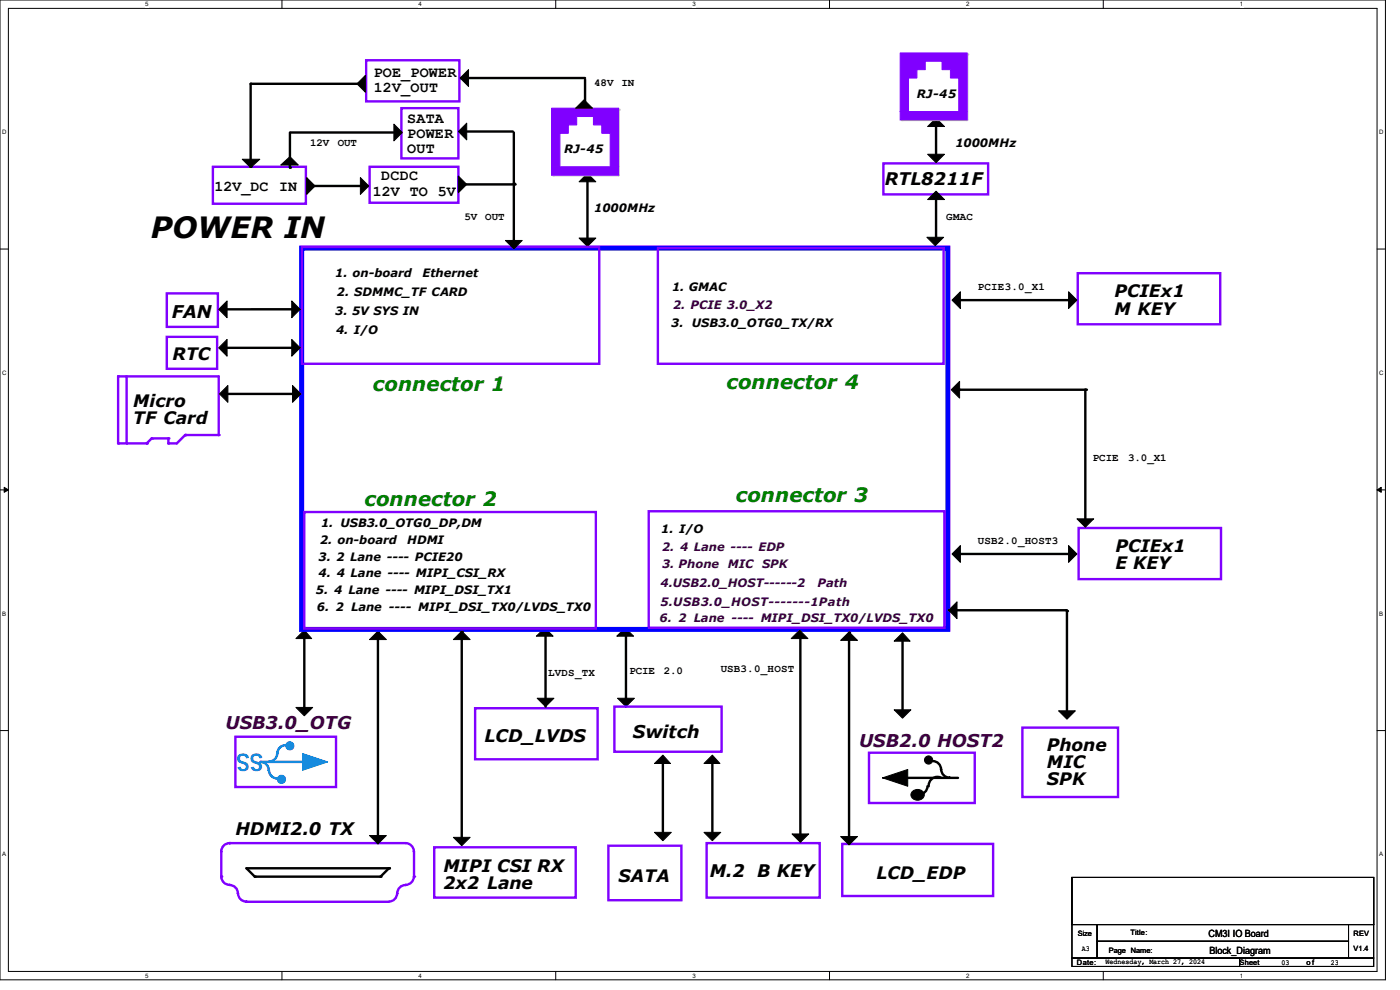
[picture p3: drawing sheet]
<svg xmlns="http://www.w3.org/2000/svg" width="297mm" height="210mm" viewBox="0 0 297 210" stroke-linecap="round" stroke-linejoin="round" font-family="sans-serif">
<path d="M0 0h293.9v207.9h-293.9zM1.8 1.8h290.3v204.3h-290.3z" fill="none" stroke="#000" stroke-width=".21"/>
<g fill="#fff">
<path d="M30.8 .2h.7v1.4h-.7z"/>
<path d="M30.8 206.2h.7v1.4h-.7z"/>
</g>
<path d="M59.8 0v1.8M59.8 206.1v1.8" fill="none" stroke="#000" stroke-width=".21"/>
<g fill="#fff">
<path d="M88.8 .2h.7v1.4h-.7z"/>
<path d="M88.8 206.2h.7v1.4h-.7z"/>
</g>
<path d="M117.9 0v1.8M117.9 206.1v1.8" fill="none" stroke="#000" stroke-width=".21"/>
<g fill="#fff">
<path d="M146.9 .2h.7v1.4h-.7z"/>
<path d="M146.9 206.2h.7v1.4h-.7z"/>
</g>
<path d="M176 0v1.8M176 206.1v1.8" fill="none" stroke="#000" stroke-width=".21"/>
<g fill="#fff">
<path d="M205 .2h.7v1.4h-.7z"/>
<path d="M205 206.2h.7v1.4h-.7z"/>
</g>
<path d="M234.1 0v1.8M234.1 206.1v1.8" fill="none" stroke="#000" stroke-width=".21"/>
<g fill="#fff">
<path d="M263.1 .2h.6v1.4h-.6z"/>
<path d="M263.1 206.2h.6v1.4h-.6z"/>
<path d="M.5 27.3h.9v1.4h-.9z"/>
<path d="M292.6 27.3h.9v1.4h-.9z"/>
<path d="M.5 78.4h.9v1.4h-.9z"/>
<path d="M292.6 78.4h.9v1.4h-.9z"/>
</g>
<path d="M0 52.8h1.8M292.1 52.8h1.8" fill="none" stroke="#000" stroke-width=".21"/>
<g fill="#fff">
<path d="M.5 129.5h.8v1.4h-.8z"/>
<path d="M292.6 129.5h.8v1.4h-.8z"/>
</g>
<path d="M0 103.9h1.8M292.1 103.9h1.8" fill="none" stroke="#000" stroke-width=".21"/>
<path d="M.9 103.4l.9 .5-.9 .5zM292.1 103.9l.9-.5v1z" fill="#000" stroke="#000" stroke-width=".21"/>
<g fill="#fff">
<path d="M.5 180.5h.8v1.4h-.8z"/>
<path d="M292.6 180.5h.8v1.4h-.8z"/>
</g>
<path d="M0 155h1.8M292.1 155h1.8" fill="none" stroke="#000" stroke-width=".21"/>
<path d="M48.7 178.9a1.76 1.76 0 0 0-1.8 1.7v5.4" fill="none" stroke="#8000ff" stroke-width=".51"/>
<circle cx="46.9" cy="186" r=".25" fill="#8000ff"/>
<path d="M48.7 178.9h37.4" fill="none" stroke="#8000ff" stroke-width=".51"/>
<circle cx="48.7" cy="178.9" r=".25" fill="#8000ff"/>
<path d="M46.9 186a1.76 1.76 0 0 0 1.8 1.7M48.7 187.7a1.76 1.76 0 0 1 1.8 1.8M50.5 189.5a1.76 1.76 0 0 0 1.8 1.8M52.3 191.3h30.2" fill="none" stroke="#8000ff" stroke-width=".51"/>
<circle cx="52.3" cy="191.3" r=".25" fill="#8000ff"/>
<path d="M86.1 178.9a1.76 1.76 0 0 1 1.7 1.7M87.8 180.6v5.4" fill="none" stroke="#8000ff" stroke-width=".51"/>
<circle cx="87.8" cy="186" r=".25" fill="#8000ff"/>
<path d="M45.2 35.4h19.7v7.8h-19.7zM85.2 22.9h12v10.7h-12zM35.4 71.5h10.7v6.7h-10.7zM50 156.3h21.3v10.7h-21.3zM100.8 150.2h26v10.9h-26zM92.1 179.7h30v10.7h-30zM84.2 189.5a1.76 1.76 0 0 1-1.7 1.8M86.1 187.7a1.76 1.76 0 0 0-1.8 1.8M87.8 186a1.76 1.76 0 0 1-1.7 1.7" fill="none" stroke="#8000ff" stroke-width=".51"/>
<path d="M124.1 16.9v5.7M98 39.1h11.2M124.6 38.2v13M64.6 134.8v15.6M80.2 134.1v44.8M115.7 134.2v15.7M132.8 134.2v15.7M52.3 184.2h30.2l-1.8 1.8h-26.6z" fill="none" stroke="#000" stroke-width=".51"/>
<g fill="#000">
<circle cx="109.2" cy="39.1" r=".25"/>
<circle cx="124.1" cy="22.6" r=".25"/>
<circle cx="124.6" cy="51.2" r=".25"/>
<circle cx="64.6" cy="134.8" r=".25"/>
<circle cx="80.2" cy="134.1" r=".25"/>
<circle cx="115.7" cy="134.2" r=".25"/>
<circle cx="132.8" cy="134.2" r=".25"/>
<circle cx="54.1" cy="186" r=".25"/>
<circle cx="80.7" cy="186" r=".25"/>
<circle cx="82.5" cy="184.2" r=".25"/>
</g>
<g fill="#000" stroke="#000" stroke-width=".21">
<path d="M124.6 36.8l1.8 1.8h-3.5z" fill-rule="evenodd"/>
<path d="M122.9 50.5h3.5l-1.8 1.8z" fill-rule="evenodd"/>
<path d="M64.6 133.7l1.5 1.8h-3.3z" fill-rule="evenodd"/>
<path d="M80.2 133.9l1.8 1.8h-3.6z" fill-rule="evenodd"/>
<path d="M115.6 133.2l1.7 1.8h-3.5z" fill-rule="evenodd"/>
<path d="M132.6 133.2l1.8 1.8h-3.5z" fill-rule="evenodd"/>
<path d="M114 148.1h3.5l-1.8 1.8z" fill-rule="evenodd"/>
<path d="M131 148.1h3.6l-1.8 1.8z" fill-rule="evenodd"/>
<path d="M78.4 177.2h3.6l-1.8 1.8z" fill-rule="evenodd"/>
</g>
<path d="M60.6 158.1a1.76 1.76 0 0 0-1.8 1.8 1.76 1.76 0 0 1-1.7 1.7M57.1 163.4a1.76 1.76 0 0 0 1.7 1.7M64.2 161.6h-8.9a1.76 1.76 0 0 1 1.7 1.8" fill="none" stroke="#0080ff" stroke-width=".51"/>
<circle cx="64.2" cy="161.6" r=".25" fill="#0080ff"/>
<g fill="#0080ff" stroke="#0080ff" stroke-width=".21">
<path d="M64.2 159.9l5.3 1.7h-1.8h1.8l-5.3 1.8z" fill-rule="evenodd"/>
<circle cx="61.5" cy="158.2" r=".87"/>
<circle cx="59.7" cy="165.3" r=".87"/>
</g>
<path d="M64 52.6h137.1v80.9h-137.1z" fill="none" stroke="#00f" stroke-width="1.1"/>
<path d="M64 52.5h63.1v24.7h-63.1zM64.6 108.6h61.8v24.7h-61.8z" fill="none" stroke="#8000ff" stroke-width=".51"/>
<path d="M117.3 37.2h13.9" fill="none" stroke="#c0c0c0" stroke-width=".51"/>
<circle cx="117.3" cy="37.2" r=".25" fill="#c0c0c0"/>
<path d="M131.2 23.3v13.9" fill="none" stroke="#c0c0c0" stroke-width=".51"/>
<circle cx="131.2" cy="23.3" r=".25" fill="#c0c0c0"/>
<g fill="#8000ff" stroke="#8000ff" stroke-width=".21">
<path d="M117 35.4h14.2v1.8h-14.2z" fill-rule="evenodd"/>
<path d="M117 22.9h14.2v12.5h-1.7v-7.1h-1.8v-1.8h-1.8v-1.8h-3.6v1.8h-1.7v1.8h-1.8v7.1h-1.8z" fill-rule="evenodd"/>
</g>
<path d="M39.3 92.3h7.1" fill="none" stroke="#8000ff" stroke-width=".51"/>
<circle cx="39.3" cy="92.3" r=".25" fill="#8000ff"/>
<path d="M39.3 92.3l-1.8 1.8" fill="none" stroke="#8000ff" stroke-width=".51"/>
<circle cx="39.3" cy="92.3" r=".25" fill="#8000ff"/>
<path d="M35.7 94.1h1.8" fill="none" stroke="#8000ff" stroke-width=".51"/>
<circle cx="35.7" cy="94.1" r=".25" fill="#8000ff"/>
<path d="M35.7 93v1.1" fill="none" stroke="#8000ff" stroke-width=".51"/>
<circle cx="35.7" cy="93" r=".25" fill="#8000ff"/>
<path d="M32.2 93h3.5" fill="none" stroke="#8000ff" stroke-width=".51"/>
<circle cx="32.2" cy="93" r=".25" fill="#8000ff"/>
<path d="M32.2 93l-1.1 1.1" fill="none" stroke="#8000ff" stroke-width=".51"/>
<circle cx="31.1" cy="94.1" r=".25" fill="#8000ff"/>
<path d="M25.1 94.1h6" fill="none" stroke="#8000ff" stroke-width=".51"/>
<circle cx="31.1" cy="94.1" r=".25" fill="#8000ff"/>
<path d="M25.1 79.8v14.3" fill="none" stroke="#8000ff" stroke-width=".51"/>
<circle cx="25.1" cy="94.1" r=".25" fill="#8000ff"/>
<path d="M46.4 79.8v12.5" fill="none" stroke="#8000ff" stroke-width=".51"/>
<circle cx="46.4" cy="92.3" r=".25" fill="#8000ff"/>
<path d="M25.1 79.8h21.3" fill="none" stroke="#8000ff" stroke-width=".51"/>
<circle cx="25.1" cy="79.8" r=".25" fill="#8000ff"/>
<path d="M26.8 79.8v14.3" fill="none" stroke="#8000ff" stroke-width=".51"/>
<circle cx="26.8" cy="94.1" r=".25" fill="#8000ff"/>
<g fill="#000" stroke="#000" stroke-width=".21">
<path d="M76.5 37.7l1.7 1.8-1.7 1.7z" fill-rule="evenodd"/>
<path d="M83.6 26.3l1.7 1.8-1.7 1.8z" fill-rule="evenodd"/>
<path d="M198.6 25.1l1.8 1.7h-3.6z" fill-rule="evenodd"/>
<path d="M107.2 51h3.6l-1.8 1.8z" fill-rule="evenodd"/>
<path d="M202 63.7l1.8-1.8v3.5z" fill-rule="evenodd"/>
<path d="M226.7 61.9l1.8 1.8-1.8 1.7z" fill-rule="evenodd"/>
<path d="M201.8 82.7l1.8-1.8v3.6z" fill-rule="evenodd"/>
<path d="M202 117.5l1.8-1.8v3.6z" fill-rule="evenodd"/>
<path d="M226.7 115.7l1.8 1.8-1.8 1.8z" fill-rule="evenodd"/>
<path d="M228.5 110.1h3.5l-1.7 1.7z" fill-rule="evenodd"/>
<path d="M98 133.9l1.7 1.8h-3.5z" fill-rule="evenodd"/>
<path d="M169.6 133.7l1.8 1.8h-3.5z" fill-rule="evenodd"/>
<path d="M180.1 134.1l1.8 1.7h-3.5z" fill-rule="evenodd"/>
<path d="M191.5 134.2l1.6 1.8h-3.4z" fill-rule="evenodd"/>
<path d="M62.8 150.1h3.5l-1.7 1.7z" fill-rule="evenodd"/>
<path d="M189.7 150.6h3.6l-1.8 1.8z" fill-rule="evenodd"/>
<path d="M224.6 150.8h3.5l-1.7 1.8z" fill-rule="evenodd"/>
<path d="M96.2 177.6h3.5l-1.7 1.8z" fill-rule="evenodd"/>
<path d="M178.4 177.5h3.5l-1.8 1.7z" fill-rule="evenodd"/>
<path d="M187.2 165l5.4-1.8v3.6l-5.4-1.8h1.8z" fill-rule="evenodd"/>
<path d="M193.5 167.9a1.49 1.49 0 0 1 2.6 .7 1.45 1.45 0 0 1-1.4 1.2 1.45 1.45 0 0 1-1.4-1.2z" fill-rule="evenodd"/>
<circle cx="197" cy="161.2" r=".87"/>
</g>
<path d="M78.4 35.4h18.8v7.6h-18.8zM187.4 34.7h22.2v6.5h-22.2zM139.6 52.6h60.6v24.6h-60.6zM228.6 58h30.3v10.8h-30.3zM137.6 108.5h62.8v24.7h-62.8zM228.8 112h30.2v10.9h-30.2zM184.4 159.7h22.4v10.6h-22.4zM216.9 154.3h20.3v14.8h-20.3zM149.9 178.9h24v11.5h-24zM178.7 179h32v11.1h-32z" fill="none" stroke="#8000ff" stroke-width=".51"/>
<g fill="none" stroke="#000" stroke-width=".51">
<path d="M97.6 16.6h26.5M61.7 28.1h23.1M66.5 39.5h10.5M109 28.1v10.8M203 63.7h24.9M203.4 82.7h27.2M230.3 82.7v28.8M203 117.5h24.9M98 134.1v44.8M169.8 134.8v43.6M180.1 134.2v44.8M191.5 135.3v15.7"/>
<path d="M226.4 129.6v21.5M189 165h14.2M196.8 166.8a1.76 1.76 0 0 1-1.8 1.7M197.9 161.5a1.76 1.76 0 0 1 1.7 1.7M199.6 164.9a1.84 1.84 0 0 0-2.6 1.9M199.7 163.2a1.76 1.76 0 0 0 1.8 1.8"/>
</g>
<g fill="#000">
<circle cx="97.6" cy="16.6" r=".25"/>
<circle cx="77" cy="39.5" r=".25"/>
<circle cx="84.8" cy="28.1" r=".25"/>
<circle cx="109" cy="38.9" r=".25"/>
<circle cx="227.9" cy="63.7" r=".25"/>
<circle cx="203.4" cy="82.7" r=".25"/>
<circle cx="230.3" cy="82.7" r=".25"/>
<circle cx="227.9" cy="117.5" r=".25"/>
<circle cx="98" cy="134.1" r=".25"/>
<circle cx="169.8" cy="134.8" r=".25"/>
<circle cx="180.1" cy="134.2" r=".25"/>
<circle cx="191.5" cy="135.3" r=".25"/>
<circle cx="226.4" cy="129.6" r=".25"/>
<circle cx="189" cy="165" r=".25"/>
</g>
<path d="M191.3 25.4h13.9" fill="none" stroke="#c0c0c0" stroke-width=".51"/>
<circle cx="191.3" cy="25.4" r=".25" fill="#c0c0c0"/>
<path d="M205.2 11.6v13.8" fill="none" stroke="#c0c0c0" stroke-width=".51"/>
<circle cx="205.2" cy="11.6" r=".25" fill="#c0c0c0"/>
<g fill="#8000ff" stroke="#8000ff" stroke-width=".21">
<path d="M191 23.7h14.2v1.7h-14.2z" fill-rule="evenodd"/>
<path d="M191 11.2h14.2v12.5h-1.8v-7.1h-1.8v-1.8h-1.7v-1.8h-3.6v1.8h-1.8v1.8h-1.8v7.1h-1.7z" fill-rule="evenodd"/>
</g>
<g fill="none" stroke="#000" stroke-width=".51">
<path d="M53.2 17.8h23.8M53.2 17.9v17.5M61.5 28.1v7.5M97.8 27.9h11M109 39.1v12.5M198.6 26v7.8M198.6 42.1v9.1M47.5 73.8h14.6M47.5 65.6h14.6M47.7 83.6h14.5M201.3 129.5h24.8M140.6 161.2v15.7"/>
<path d="M151.1 161.2v15.7"/>
</g>
<g fill="#000">
<circle cx="53.2" cy="17.8" r=".25"/>
<circle cx="53.2" cy="35.4" r=".25"/>
<circle cx="61.5" cy="35.6" r=".25"/>
<circle cx="97.8" cy="27.9" r=".25"/>
<circle cx="198.6" cy="33.8" r=".25"/>
<circle cx="109" cy="51.6" r=".25"/>
<circle cx="198.6" cy="51.2" r=".25"/>
<circle cx="62.1" cy="65.6" r=".25"/>
<circle cx="62.1" cy="73.8" r=".25"/>
<circle cx="62.2" cy="83.6" r=".25"/>
<circle cx="226.1" cy="129.5" r=".25"/>
<circle cx="140.6" cy="161.2" r=".25"/>
<circle cx="151.1" cy="161.2" r=".25"/>
</g>
<g fill="#000" stroke="#000" stroke-width=".21">
<path d="M75.7 17.8l1.8-1.8v3.6z" fill-rule="evenodd"/>
<path d="M99.4 14.8v3.5l-1.8-1.7z" fill-rule="evenodd"/>
<path d="M51.4 33.8h3.7l-1.9 1.8z" fill-rule="evenodd"/>
<path d="M59.6 35l1.9-1.8 1.8 1.8z" fill-rule="evenodd"/>
<path d="M65.1 37.7l1.7 1.8-1.7 1.7z" fill-rule="evenodd"/>
<path d="M99 26.1v3.6l-1.8-1.8z" fill-rule="evenodd"/>
<path d="M97.2 37.3l1.8 1.8-1.8 1.8z" fill-rule="evenodd"/>
<path d="M123.9 21.2l1.8 1.7h-3.6z" fill-rule="evenodd"/>
<path d="M196.8 32.7h3.6l-1.8 1.8z" fill-rule="evenodd"/>
<path d="M196.6 50.3h3.6l-1.8 1.8z" fill-rule="evenodd"/>
<path d="M198.6 40.6l1.8 1.7h-3.6z" fill-rule="evenodd"/>
<path d="M48.2 72v3.6l-1.8-1.8z" fill-rule="evenodd"/>
<path d="M48.2 63.8v3.6l-1.8-1.8z" fill-rule="evenodd"/>
<path d="M53.3 73.8h10.4l-1.8 1.8v-3.6l1.8 1.8z" fill-rule="evenodd"/>
<path d="M53.3 65.6h10.4l-1.8 1.8v-3.6l1.8 1.8z" fill-rule="evenodd"/>
<path d="M46.6 83.6l1.7-1.8v3.5z" fill-rule="evenodd"/>
<path d="M53.5 83.6h10.3l-1.7 1.7v-3.5l1.7 1.8z" fill-rule="evenodd"/>
<path d="M203 127.7v3.5l-1.7-1.7z" fill-rule="evenodd"/>
<path d="M138.9 162l1.7-1.8 1.6 1.8z" fill-rule="evenodd"/>
<path d="M138.9 176.6h3.5l-1.8 1.8z" fill-rule="evenodd"/>
<path d="M149.4 162l1.7-1.8 1.6 1.8z" fill-rule="evenodd"/>
<path d="M149.4 176.6h3.5l-1.8 1.8z" fill-rule="evenodd"/>
<path d="M168 176.9h3.6l-1.8 1.8z" fill-rule="evenodd"/>
</g>
<path d="M77.7 12.8h19.8v8.7h-19.8zM35.4 62.2h10.8v7.1h-10.8zM130.3 149.9h22.8v9.6h-22.8zM129.1 179.4h15.5v11.6h-15.5z" fill="none" stroke="#8000ff" stroke-width=".51"/>
<path d="M227.4 186.1h64v10h-64zM227.4 196.1h5.3v7.1h-5.3zM232.7 196.1h53.4v3.6h-53.4zM232.7 199.7h53.4v3.5h-53.4zM286.1 196.1h5.3v7.1h-5.3zM227.4 203.2h35.6v1.8h-35.6zM263 203.2h28.4v1.8h-28.4z" fill="none" stroke="#000" stroke-width=".21"/>
<text font-size="6.2" x="32" y="50.5">POWER IN</text>
<text font-size="5.1" fill="#0080ff" x="55.8" y="160.1" transform="rotate(-180 55.8 160.1)">SS</text>
<g font-size="4.2" fill="#008000">
<text x="79.1" y="83">connector 1</text>
<text x="154.1" y="82.6">connector 4</text>
<text x="77.3" y="107.3">connector 2</text>
<text x="156.1" y="106.4">connector 3</text>
</g>
<g font-size="3.7">
<text x="187.7" y="39.3">RTL8211F</text>
<text x="36.4" y="67.6">FAN</text>
<text x="102.8" y="157.4">LCD_LVDS</text>
<text x="134.2" y="156.5">Switch</text>
<text x="50" y="177.1">HDMI2.0 TX</text>
<text x="150.6" y="186.1">M.2</text>
<text x="160.6" y="186.1">B KEY</text>
</g>
<g font-size="3.7" fill="#400040">
<text x="47.8" y="154.7">USB3.0_OTG</text>
<text x="182.2" y="158.4">USB2.0 HOST2</text>
</g>
<g font-size="3.6">
<text x="236.5" y="63.1">PCIEx1</text>
<text x="236.5" y="66.7">M KEY</text>
<text x="36.6" y="76.4">RTC</text>
<text x="28.3" y="86.4">Micro</text>
<text x="28.3" y="90">TF Card</text>
<text x="236.6" y="117.1">PCIEx1</text>
<text x="236.6" y="120.8">E KEY</text>
<text x="222.1" y="159.3">Phone</text>
<text x="222.1" y="162.9">MIC</text>
<text x="222.1" y="166.5">SPK</text>
<text x="94.1" y="185">MIPI CSI RX</text>
<text x="94.1" y="188.7">2x2 Lane</text>
<text x="131.2" y="187.2">SATA</text>
<text x="186" y="186.5">LCD_EDP</text>
</g>
<g font-size="3.2">
<text x="79.3" y="16.3">POE_POWER</text>
<text x="79.3" y="19.5">12V_OUT</text>
<text x="86.4" y="26.1">SATA</text>
<text x="86.4" y="29.3">POWER</text>
<text x="86.4" y="32.4">OUT</text>
<text x="45.5" y="40.5">12V_DC</text>
<text x="59.3" y="40.5">IN</text>
<text x="79.1" y="41.6">12V TO 5V</text>
<text x="80.9" y="38.2">DCDC</text>
</g>
<g font-size="2.5">
<text x="194.5" y="20.8">RJ-45</text>
<text x="119.7" y="32.6">RJ-45</text>
<text x="202.7" y="31.1">1000MHz</text>
<text x="126.1" y="45">1000MHz</text>
<text x="71.1" y="58.7">1. on-board</text>
<text x="89.6" y="58.7">Ethernet</text>
<text x="71.5" y="62.8">2. SDMMC_TF CARD</text>
<text x="142.6" y="61.7">1. GMAC</text>
<text x="71.1" y="66.8">3. 5V SYS IN</text>
<text x="71.3" y="70.8">4. I/O</text>
<text x="142.4" y="69.3">3.</text>
<text x="146.8" y="69.3">USB3.0_OTG0_TX/RX</text>
<text x="68.1" y="111.8">1. USB3.0_OTG0_DP,DM</text>
<text x="140.3" y="113.1">1. I/O</text>
<text x="67.6" y="119">3. 2 Lane ---- PCIE20</text>
<text x="67.9" y="115.4">2. on-board</text>
<text x="86.4" y="115.4">HDMI</text>
<text x="67.6" y="122.3">4. 4 Lane ---- MIPI_CSI_RX</text>
<text x="67" y="126.1">5. 4 Lane ---- MIPI_DSI_TX1</text>
<text x="67.2" y="129.6">6. 2 Lane ---- MIPI_DSI_TX0/LVDS_TX0</text>
</g>
<g font-size="2.5" fill="#400040">
<text x="142.8" y="65.4">2. PCIE 3.0_X2</text>
<text x="140.5" y="116.8">2. 4 Lane ---- EDP</text>
<text x="140.1" y="124.5">4.USB2.0_HOST------2</text>
<text x="140.5" y="120.6">3. Phone</text>
<text x="154.4" y="120.6">MIC SPK</text>
<text x="173.4" y="124.5">Path</text>
<text x="139.9" y="132">6. 2 Lane ---- MIPI_DSI_TX0/LVDS_TX0</text>
<text x="140.1" y="128.6">5.USB3.0_HOST-------1Path</text>
</g>
<g font-size="2.3">
<text x="126.1" y="18.2">48V</text>
<text x="131.9" y="18.2">IN</text>
<text x="65.8" y="31">12V</text>
<text x="71.7" y="31">OUT</text>
<text x="98.5" y="46.7">5V</text>
<text x="102.9" y="46.7">OUT</text>
<text x="200.7" y="46.7">GMAC</text>
<text x="207.5" y="61.6">PCIE3.0_X1</text>
<text x="231.9" y="97.9">PCIE</text>
<text x="239.4" y="97.9">3.0_X1</text>
<text x="207.5" y="115.5">USB2.0_HOST3</text>
<text x="116.3" y="143.4">LVDS_TX</text>
<text x="133.5" y="143">PCIE</text>
<text x="140.8" y="143">2.0</text>
<text x="152.9" y="142.5">USB3.0_HOST</text>
</g>
<g font-size="2.1">
<text x="256.4" y="198.8">CM3I IO Board</text>
<text x="256.6" y="202.3">Block_Diagram</text>
</g>
<g font-size="1.6">
<text x="228.6" y="198.6">Size</text>
<text x="229.5" y="201.8">A3</text>
<text x="235.2" y="202.2">Page Name:</text>
<text x="239.9" y="198.2">Title:</text>
<text x="287.1" y="198.6">REV</text>
<text x="287.1" y="201.8">V1.4</text>
<text x="228.5" y="204.7">Date:</text>
<text x="234.5" y="204.5">Wednesday, March 27, 2024</text>
<text x="263" y="204.7">Sheet</text>
<text x="271.9" y="204.6">03</text>
<text x="277.2" y="204.7">o f</text>
<text x="282.4" y="204.6">23</text>
</g>
<g font-size="1.3">
<text x="30.8" y="1.3">5</text>
<text x="88.8" y="1.3">4</text>
<text x="146.9" y="1.3">3</text>
<text x="205" y="1.3">2</text>
<text x="263.1" y="1.3">1</text>
<text x=".5" y="28.4">D</text>
<text x="292.6" y="28.4">D</text>
<text x=".5" y="79.5">C</text>
<text x="292.6" y="79.5">C</text>
<text x=".5" y="130.6">B</text>
<text x="292.6" y="130.6">B</text>
<text x=".5" y="181.7">A</text>
<text x="292.6" y="181.7">A</text>
<text x="30.8" y="207.4">5</text>
<text x="88.8" y="207.4">4</text>
<text x="146.9" y="207.4">3</text>
<text x="205" y="207.4">2</text>
<text x="263.1" y="207.4">1</text>
</g>
</svg>
